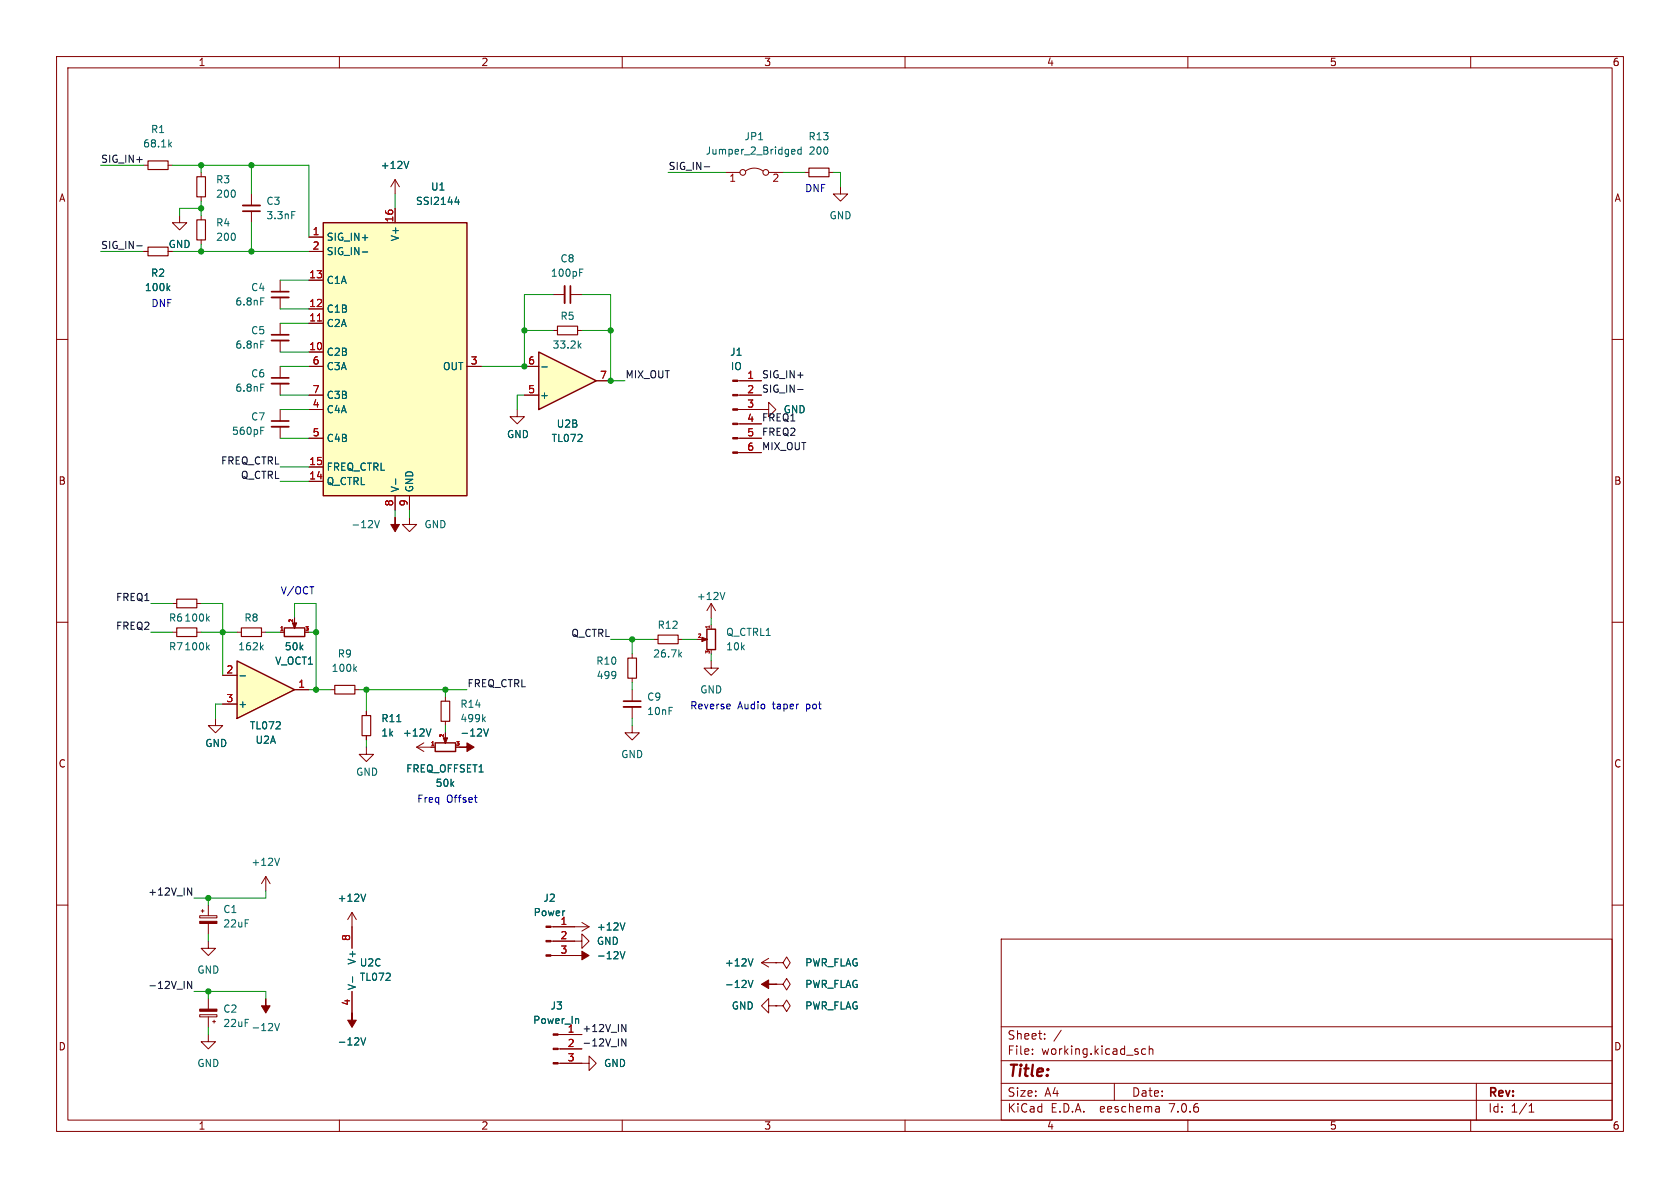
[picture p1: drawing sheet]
<svg xmlns="http://www.w3.org/2000/svg" width="297mm" height="210mm" viewBox="0 0 297 210" stroke-linecap="round" stroke-linejoin="round" font-family="sans-serif">
<g fill="none" stroke="#840000" stroke-width=".18">
<path d="M10 10h277v190h-277zM12 12h273v186h-273zM60 10v2M110 10v2M160 10v2M210 10v2M260 10v2M44.4 34.3v2M44.4 37.3v2.1M69.8 31.8l-.7 1.2M69.8 31.8v2.5M69.8 31.8l.8 1.2"/>
<path d="M10 60h2M285 60h2M72.4 91.4v1.3h1.3l-1.3 1.3-1.3-1.3h1.3M10 110h2M285 110h2M64.8 125.7v.8M64.8 130v.8M10 160h2M285 160h2M35.3 179.4h3.1v.4h-3.1zM36.8 176.5v1.9M36.8 179.8v1.8"/>
<path d="M101.6 163.8h2.5M102.9 163.1l1.2 .7M104.1 163.8l-1.2 .8M177 166h108v32h-108zM36.8 182.9v1.3h1.3l-1.3 1.2-1.2-1.2h1.2M37.6 180.6h.5M37.8 180.3v.5M60 198v2M110 198v2M160 198v2M177 194.5h108M177 191.5h108"/>
<path d="M177 187.5h108M177 181.5h108M182.5 186.3v.1M182.5 185.5v.1M184.7 183.6v.1M184.7 182.8v.1M187.6 182.1l-1.3 2M197 191.5v3M202.5 185.5l-.4-.1-.3 .3v.4l.2 .2h.5M203.2 185.5l.2-.1 .3 .1 .1 .9M203.2 184.9v1.5M204.9 195.7l.1 .9"/>
<path d="M205 196.5l-.2 .1M205 196h-.2M210 198v2M260 198v2M261 191.5v6.5M270.3 196.6h.9M270.3 195.5l.4-.4v1.5"/>
</g>
<path d="M51.6 37.4h.6M72.3 28.5l-.5 1.3M70.1 127.6h.8M110.5 163.1l-.4 1.3" fill="none" stroke="#006464" stroke-width=".18"/>
<path d="M64 126.5h1.5v3.5h-1.5z" fill="none" stroke="#840000" stroke-width=".2"/>
<path d="M35.3 178.4h3.1v.4h-3.1z" fill="#840000" stroke="#840000" stroke-width=".18"/>
<path d="M42.9 36.3h3.1" fill="none" stroke="#840000" stroke-width=".33"/>
<path d="M42.9 37.3h3.1" fill="none" stroke="#840000" stroke-width=".3"/>
<path d="M41.9 116.8l10.2 5.1-10.2 5.1z" fill="#ffffc2"/>
<path d="M41.9 116.8l10.2 5.1-10.2 5.1zM50.3 111h3.6v1.5h-3.6zM125 111.2h1.5v3.6h-1.5zM76.9 131.3h3.6v1.5h-3.6z" fill="none" stroke="#840000" stroke-width=".25"/>
<g fill="none" stroke="#840000" stroke-width=".18">
<path d="M25.4 29.2h.8M29.7 29.2h.8M31.7 38.1v1.3h1.3l-1.3 1.2-1.2-1.2h1.2M35.6 30.5v.7M35.6 34.8v.8M35.6 38.1v.8M25.4 44.5h.8M35.6 42.4v.8M97.8 58.4h.8M97.8 52.1h2M100.8 52.1h2.1M102.1 58.4h.8"/>
<path d="M30.5 111.8h.7M30.5 106.7h.7M34.8 111.8h.8M34.8 106.7h.8M39.4 119.4h2.5M41.9 111.8h.8M46.2 111.8h.8M49.5 111.8h.7M52.1 109.2v1M111.8 115.6v.7M111.8 119.9v.8M115.6 113h.7"/>
<path d="M119.9 113h.7M123.2 113h1M125.7 106.7l.8 1.3M125.7 106.7v2.5M125.7 110.5v.6M125.7 106.7l-.7 1.3M38.1 127v1.3h1.3l-1.3 1.2-1.3-1.2h1.3M39.4 124.5h2.5M52.1 121.9h2.5M64.8 132.1v1.3h1.2l-1.2 1.2-1.3-1.2h1.3M73.7 132.1l1.2 .7M73.7 132.1h3.1"/>
<path d="M74.9 131.3l-1.2 .8M78.7 123.2v.8M78.7 127.5v.8M78.7 129.5v1M47 154.9l-.8 1.3M47 154.9v2.6M47 154.9l.8 1.3M35.3 161.9h3.1v.4h-3.1zM35.6 161h.5M35.8 160.8v.5M36.8 166.4v1.2h1.3l-1.3 1.3-1.2-1.3h1.2M36.8 160v1.9"/>
<path d="M36.8 163.2v1.9M62.2 161.3l-.7 1.3M62.2 161.3v6.3M62.2 175.3v3.8M62.2 161.3l.8 1.3M97.4 166.4h5.5v-1.3l1.2 1.3-1.2 1.2v-1.2M97.4 168.9h4.2M97.4 163.8h4.2M134.6 170.2h2.6M134.6 170.2l1.3 .7M135.9 169.4l-1.3 .8M98.7 188h5.4v-1.3l1.3 1.3-1.3 1.2v-1.2"/>
<path d="M98.7 185.4h4.2M98.7 182.9h4.2"/>
</g>
<g fill="none" stroke="#006464" stroke-width=".18">
<path d="M30 25.5l.3 .5M30.3 25.1l-.5 .5M29.7 50.9l.3 .5M30 50.5l-.5 .5M102.5 48.2h.4M102.5 47.6h.6M102.4 61.1l.3 .4M102.7 60.7l-.5 .5M36.6 109.3l.4 .5M36.6 114.4l.4 .5M37 109l-.5 .4M37 114l-.5 .5"/>
<path d="M42.4 119.5h1M46.2 114.4l.3 .5M46.5 114l-.4 .5M120.1 115.7l.4 .4M120.5 115.3l-.5 .5M128.1 104.7l-.4 1.3M76.2 128.8l-.4 1.3M85.4 127.1l.4 .5M85.5 128.8l.4 1.3 .5-1.3M85.8 126.7l-.5 .5M49.4 151.7l-.4 1.3M64.6 158.1l-.4 1.2"/>
<path d="M62.3 172.7v.9M109.6 168.2l.5 1.3 .4-1.3M133.1 169.5l-.4 1.3M48.6 180.9l.4 1.3 .4-1.3M63.8 183.5l.4 1.2 .4-1.2M102.1 180.1l.2 .2v.6"/>
</g>
<g fill="#840000" stroke="#840000" stroke-width=".18">
<path d="M35.3 162.9h3.1v.3h-3.1z"/>
<path d="M51.7 110.1h.8l-.4 1v-.2v.2z"/>
<path d="M124.1 112.6l1 .4h-.3h.3l-1 .4z"/>
<path d="M47 176.5v1.3h.8l-.8 1.3-.8-1.3h.8z"/>
<path d="M62.2 179.1v1.2h.8l-.8 1.3-.7-1.3h.7z"/>
<path d="M101.6 168.9h1.3v-.8l1.2 .8-1.2 .8v-.8z"/>
<path d="M96.5 168.8h.9v.2h-.9z"/>
<path d="M96.5 166.2h.9v.3h-.9z"/>
<path d="M96.5 163.7h.9v.3h-.9z"/>
<path d="M97.8 187.8h.9v.3h-.9z"/>
<path d="M97.8 185.3h.9v.2h-.9z"/>
<path d="M97.8 182.8h.9v.2h-.9z"/>
<path d="M78.4 130.4h.7l-.4 1v-.2v.2z"/>
<path d="M81.3 132.1h1.2v-.8l1.3 .8-1.3 .7v-.7z"/>
</g>
<path d="M26.2 28.4h3.5v1.6h-3.5zM34.8 31.2h1.5v3.6h-1.5zM34.8 38.9h1.5v3.5h-1.5zM26.2 43.7h3.5v1.5h-3.5zM98.6 57.7h3.5v1.5h-3.5zM31.2 105.9h3.6v1.5h-3.6zM31.2 111h3.6v1.5h-3.6zM42.7 111h3.5v1.5h-3.5zM111 116.3h1.5v3.6h-1.5zM116.3 112.3h3.6v1.5h-3.6zM78 124h1.5v3.5h-1.5z" fill="none" stroke="#840000" stroke-width=".2"/>
<path d="M99.8 50.5v3.1" fill="none" stroke="#840000" stroke-width=".33"/>
<path d="M100.8 50.5v3.1" fill="none" stroke="#840000" stroke-width=".3"/>
<path d="M95.2 62.2l10.2 5.1-10.2 5.1z" fill="#ffffc2"/>
<path d="M57.1 39.4h25.4v48.2h-25.4zM95.2 62.2l10.2 5.1-10.2 5.1z" fill="none" stroke="#840000" stroke-width=".25"/>
<g fill="none" stroke="#840000" stroke-width=".18">
<path d="M69.8 36.8v2.6M128.3 30.5h2.5M131.8 30.2a2.54 2.54 0 0 1 3.1 0M135.9 30.5h2.5M142.2 30.5h.8M146.6 30.5h.7M148.6 33v1.3h1.3l-1.3 1.3-1.3-1.3h1.3M25.4 44.5h.8M49.5 49.5v2.1M49.5 52.6v2M49.5 57.2v2M54.6 41.9h2.5"/>
<path d="M54.6 57.2h2.5M54.6 54.6h2.5M54.6 49.5h2.5M54.6 44.5h2.5M49.5 60.2v2M49.5 64.8v2M49.5 67.8v2.1M49.5 72.4v2M49.5 75.4v2.1M54.6 69.9h2.5M54.6 64.8h2.5M54.6 77.5h2.5"/>
<path d="M54.6 72.4h2.5M54.6 62.2h2.5M82.5 64.8h2.6M91.4 72.4v1.3h1.3l-1.3 1.2-1.2-1.2h1.2M92.7 69.9h2.5M92.7 64.8h2.5M105.4 67.3h2.5M130.4 72.4h5.5v-1.3l1.3 1.3-1.3 1.3v-1.3M130.4 69.9h4.2M130.4 67.3h4.2M130.4 77.5h4.2M130.4 74.9h4.2"/>
<path d="M54.6 85.1h2.5M54.6 82.6h2.5M69.8 87.6v2.6M72.4 87.6v2.6M130.4 80h4.2M39.4 119.4h2.5M49.5 111.8h.7M52.1 109.2v1M125.7 116.8v1.3h1.3l-1.3 1.3-1.2-1.3h1.2M39.4 124.5h2.5M52.1 121.9h2.5M58.4 121.9h.8"/>
<path d="M62.7 121.9h.8M64.8 125.7v.8M64.8 130v.8M76.2 132.1h.6M78.7 129.5v1M111.8 128.3v1.2h1.2l-1.2 1.3-1.3-1.3h1.3M111.8 121.9v2.1M111.8 125v2M62.2 163.8v3.8M62.2 175.3v3.8M97.8 163.8h3.8M97.8 166.4h3.8"/>
<path d="M97.8 168.9h3.8M135.9 177.8v-1.3l-1.3 1.3 1.3 1.3v-1.3h1.3M137.2 177.8h1.2l.7-1 .6 1-.6 1-.7-1M137.2 177.8h.1M137.2 174h1.2l.7-1 .6 1-.6 1-.7-1M137.2 174h.1M137.2 170.2h1.2l.7-1 .6 1-.6 1-.7-1M137.2 170.2h.1M99.1 182.9h3.8M99.1 185.4h3.8M99.1 188h3.8"/>
<circle cx="131.3" cy="30.5" r=".51"/>
<circle cx="135.4" cy="30.5" r=".51"/>
</g>
<g fill="none" stroke="#006464" stroke-width=".18">
<path d="M72.3 28.5l-.5 1.3M80.4 35.7h.8M81 35.3v.8M140 27.2h.5M140 26.5l.4-.1 .1 .3-.6 .1M141.6 26.5l-.3-.1-.3 .2 .2 .6h.4M141.6 26v1.2M29.7 50.9l.3 .5M30 50.5l-.5 .5M46.1 52.7h.6M64 44.5h1M46.1 60.3h.6"/>
<path d="M46.1 67.9h.6M46.1 76.1h.4M46.1 75.5h.6M95.8 64.9h.9M66.2 92l.5 1.3 .4-1.3M69.9 84.7v.9M42.4 119.5h1M62.7 118.2l.3 .5M63 117.8l-.4 .5M70.1 127.6h.8M76.2 128.8l-.4 1.3M85.5 128.8l.4 1.3 .5-1.3"/>
<path d="M64.6 158.1l-.4 1.2M62.3 172.7v.9M109.6 168.2l.5 1.3 .4-1.3M110.5 163.1l-.4 1.3M132.3 173.3l.4 1.3 .4-1.3M133.1 169.5l-.4 1.3M63.8 183.5l.4 1.2 .4-1.2M102.1 180.1l.2 .2v.6"/>
</g>
<path d="M143 29.7h3.6v1.5h-3.6zM59.2 121.2h3.5v1.5h-3.5z" fill="none" stroke="#840000" stroke-width=".2"/>
<g fill="#840000" stroke="#840000" stroke-width=".18">
<path d="M134.6 174l1.3-.8v.8h1.3h-1.3v.8z"/>
<path d="M129.5 79.9h.9v.2h-.9z"/>
<path d="M129.5 77.3h.9v.3h-.9z"/>
<path d="M129.5 74.8h.9v.3h-.9z"/>
<path d="M129.5 72.3h.9v.2h-.9z"/>
<path d="M129.5 69.7h.9v.3h-.9z"/>
<path d="M129.5 67.2h.9v.2h-.9z"/>
<path d="M69.8 91.4v1.3h.8l-.8 1.3-.7-1.3h.7z"/>
</g>
<path d="M48 52.6h3.1M48 60.2h3.1M48 67.8h3.1M48 75.4h3.1M110.2 125h3.1" fill="none" stroke="#840000" stroke-width=".33"/>
<path d="M48 51.6h3.1M48 59.2h3.1M48 66.8h3.1M48 74.4h3.1M110.2 124h3.1" fill="none" stroke="#840000" stroke-width=".3"/>
<path d="M57.1 39.4h25.4v48.2h-25.4z" fill="#ffffc2" stroke="#ffffc2" stroke-width=".18"/>
<path d="M56.1 56.7h.7" fill="none" stroke="#a90000" stroke-width=".18"/>
<path d="M124.5 29.5h1M24.2 43.5h.9M141 68.9h1M33.2 157l.7 1.2v-1.2M33.9 173.5v1.2l-.7-1.2v1.2M109.9 181.1l.8 1.3v-1.3M110.7 183.6v1.3l-.8-1.3v1.3" fill="none" stroke="#0f0f0f" stroke-width=".18"/>
<path d="M129 124.5l.1 .3-.6 .1M83.9 141h.4M84.2 141.8h.1" fill="none" stroke="#0000c2" stroke-width=".18"/>
<g fill="none" stroke="#009600" stroke-width=".18">
<path d="M17.8 29.2h7.6M30.5 29.2h24.1v12.7M35.6 29.2v1.3M35.6 35.6v2.5M35.6 36.8h-3.9v1.3M44.4 29.2v5.1M44.4 39.4v5.1M69.8 34.3v2.5M118.1 30.5h10.2M138.4 30.5h3.8M147.3 30.5h1.3v2.5M17.8 44.5h7.6"/>
<path d="M30.5 44.5h24.1M35.6 43.2v1.3M49.5 49.5h5.1M49.5 57.2h5.1M49.5 54.6h5.1M92.7 58.4h5.1M97.8 52.1h-5.1v12.7h-7.6M102.9 58.4h5M102.9 52.1h5v15.2h2.6M49.5 69.9h5.1M49.5 64.8h5.1M49.5 72.4h5.1"/>
<path d="M49.5 62.2h5.1M49.5 77.5h5.1M92.7 69.9h-1.3v2.5M49.5 85.1h5.1M49.5 82.6h5.1M69.8 90.2v1.2M72.4 90.2v1.2M26.7 111.8h3.8M26.7 106.7h3.8M35.6 106.7h3.8v12.7M35.6 111.8h6.3M47 111.8h2.5"/>
<path d="M52.1 109.2v-2.5h3.8v15.2M54.6 111.8h1.3M107.9 113h7.7M111.8 113v2.6M120.6 113h2.6M125.7 109.2v1.3M125.7 115.6v1.2M39.4 124.5h-1.3v2.5M54.6 121.9h3.8M63.5 121.9h19M64.8 121.9v3.8M64.8 130.8v1.3"/>
<path d="M78.7 121.9v1.3M78.7 128.3v1.2M111.8 120.7v1.2M111.8 127v1.3M36.8 158.8v1.2M47 157.5v1.3h-12.7M34.3 175.3h12.7v1.2M36.8 165.1v1.3M36.8 175.3v1.2M36.8 181.6v1.3"/>
</g>
<g fill="#009600" stroke="#009600" stroke-width=".18">
<circle cx="36.8" cy="158.8" r=".46"/>
<circle cx="36.8" cy="175.3" r=".46"/>
<circle cx="92.7" cy="58.4" r=".46"/>
<circle cx="92.7" cy="64.8" r=".46"/>
<circle cx="107.9" cy="58.4" r=".46"/>
<circle cx="107.9" cy="67.3" r=".46"/>
<circle cx="64.8" cy="121.9" r=".46"/>
<circle cx="111.8" cy="113" r=".46"/>
<circle cx="78.7" cy="121.9" r=".46"/>
<circle cx="35.6" cy="44.5" r=".46"/>
<circle cx="44.4" cy="44.5" r=".46"/>
<circle cx="55.9" cy="111.8" r=".46"/>
<circle cx="39.4" cy="111.8" r=".46"/>
<circle cx="55.9" cy="121.9" r=".46"/>
<circle cx="44.4" cy="29.2" r=".46"/>
<circle cx="35.6" cy="29.2" r=".46"/>
<circle cx="35.6" cy="36.8" r=".46"/>
</g>
<text font-size="2.8" fill="#840000" x="178" y="190.9">Title:</text>
<g font-size="2.1" fill="#840000">
<text x="178" y="184">Sheet:</text>
<text x="178" y="186.7">File:</text>
<text x="184.1" y="186.7">working.kicad_sch</text>
<text x="178" y="196.9">KiCad</text>
<text x="178" y="194.1">Size:</text>
<text x="184.7" y="194.1">A4</text>
<text x="185.7" y="196.9">E.D.A.</text>
<text x="194.6" y="196.9">eeschema</text>
<text x="200" y="194.1">Date:</text>
<text x="207" y="196.9">7.0.6</text>
<text x="263" y="194.3">Rev:</text>
<text x="263" y="196.9">Id:</text>
<text x="267.1" y="196.9">1/1</text>
</g>
<g font-size="1.8" fill="#840000">
<text x="35" y="11.9">1</text>
<text x="85" y="11.9">2</text>
<text x="135" y="11.9">3</text>
<text x="185" y="11.9">4</text>
<text x="235" y="11.9">5</text>
<text x="285" y="11.9">6</text>
<text x="10.3" y="35.9">A</text>
<text x="285.3" y="35.9">A</text>
<text x="10.3" y="85.9">B</text>
<text x="285.3" y="85.9">B</text>
<text x="10.3" y="135.9">C</text>
<text x="285.3" y="135.9">C</text>
<text x="10.3" y="185.9">D</text>
<text x="285.3" y="185.9">D</text>
<text x="35" y="199.9">1</text>
<text x="85" y="199.9">2</text>
<text x="135" y="199.9">3</text>
<text x="185" y="199.9">4</text>
<text x="235" y="199.9">5</text>
<text x="285" y="199.9">6</text>
</g>
<g font-size="1.8" fill="#006464">
<text x="26.6" y="23.7">R1</text>
<text x="25.2" y="26.3">68.1k</text>
<text x="124.7" y="27.5">Jumper_2_Bridged</text>
<text x="131.5" y="25">JP1</text>
<text x="142.8" y="25">R13</text>
<text x="142.9" y="27.5">200</text>
<text x="38.1" y="32.6">R3</text>
<text x="38.1" y="35.2">200</text>
<text x="67.2" y="30.1">+12V</text>
<text x="76.1" y="33.9">U1</text>
<text x="38.1" y="40.2">R4</text>
<text x="47" y="36.4">C3</text>
<text x="47" y="39">3.3nF</text>
<text x="73.4" y="36.4">SSI2144</text>
<text x="146.6" y="39">GND</text>
<text x="29.7" y="44">GND</text>
<text x="38.1" y="42.8">200</text>
<text x="57.7" y="42.8">SIG_IN+</text>
<text x="57.7" y="45.3">SIG_IN-</text>
<text x="70.7" y="42.7" transform="rotate(-90 70.7 42.7)">V+</text>
<text x="99" y="46.6">C8</text>
<text x="25.5" y="51.7">100k</text>
<text x="26.6" y="49.1">R2</text>
<text x="44.3" y="51.7">C4</text>
<text x="57.7" y="50.4">C1A</text>
<text x="97.3" y="49.1">100pF</text>
<text x="41.5" y="54.2">6.8nF</text>
<text x="44.3" y="59.3">C5</text>
<text x="57.7" y="58">C2A</text>
<text x="57.7" y="55.5">C1B</text>
<text x="99" y="56.7">R5</text>
<text x="41.5" y="61.8">6.8nF</text>
<text x="57.7" y="63.1">C2B</text>
<text x="57.7" y="65.6">C3A</text>
<text x="78.2" y="65.6">OUT</text>
<text x="97.6" y="61.8">33.2k</text>
<text x="129" y="63.1">J1</text>
<text x="129.1" y="65.6">IO</text>
<text x="41.5" y="69.4">6.8nF</text>
<text x="44.3" y="66.9">C6</text>
<text x="57.7" y="70.7">C3B</text>
<text x="95.4" y="70.7">+</text>
<text x="40.9" y="77.1">560pF</text>
<text x="44.3" y="74.5">C7</text>
<text x="57.7" y="73.3">C4A</text>
<text x="89.5" y="77.6">GND</text>
<text x="98.3" y="75.8">U2B</text>
<text x="138.4" y="73.3">GND</text>
<text x="57.7" y="83.4">FREQ_CTRL</text>
<text x="57.7" y="78.3">C4B</text>
<text x="97.4" y="78.3">TL072</text>
<text x="57.7" y="86">Q_CTRL</text>
<text x="70.7" y="87.1" transform="rotate(-90 70.7 87.1)">V-</text>
<text x="73.3" y="87.1" transform="rotate(-90 73.3 87.1)">GND</text>
<text x="62" y="93.6">-12V</text>
<text x="74.9" y="93.6">GND</text>
<text x="123.1" y="106.3">+12V</text>
<text x="29.8" y="110.1">R6</text>
<text x="32.5" y="110.1">100k</text>
<text x="43.1" y="110.1">R8</text>
<text x="116.2" y="111.4">R12</text>
<text x="128.3" y="112.6">Q_CTRL1</text>
<text x="29.8" y="115.2">R7</text>
<text x="32.5" y="115.2">100k</text>
<text x="42" y="115.2">162k</text>
<text x="48.6" y="117.7">V_OCT1</text>
<text x="50.2" y="115.2">50k</text>
<text x="58.5" y="119">100k</text>
<text x="59.6" y="116.4">R9</text>
<text x="105.3" y="117.7">R10</text>
<text x="115.4" y="116.4">26.7k</text>
<text x="128.3" y="115.2">10k</text>
<text x="42" y="125.3">+</text>
<text x="81.3" y="125.3">R14</text>
<text x="105.4" y="120.2">499</text>
<text x="114.3" y="124.1">C9</text>
<text x="123.7" y="122.8">GND</text>
<text x="44.1" y="129.1">TL072</text>
<text x="45.1" y="131.7">U2A</text>
<text x="67.3" y="127.9">R11</text>
<text x="67.3" y="130.4">1k</text>
<text x="71.1" y="130.4">+12V</text>
<text x="81.3" y="127.9">499k</text>
<text x="81.3" y="130.4">-12V</text>
<text x="114.3" y="126.6">10nF</text>
<text x="36.2" y="132.3">GND</text>
<text x="62.9" y="137.3">GND</text>
<text x="71.7" y="136.8">FREQ_OFFSET1</text>
<text x="109.7" y="134.2">GND</text>
<text x="76.9" y="139.3">50k</text>
<text x="44.3" y="153.3">+12V</text>
<text x="39.4" y="161.6">C1</text>
<text x="59.6" y="159.6">+12V</text>
<text x="96" y="159.6">J2</text>
<text x="39.4" y="164.1">22uF</text>
<text x="94.2" y="162.2">Power</text>
<text x="105.4" y="167.2">GND</text>
<text x="105.4" y="164.7">+12V</text>
<text x="34.8" y="172.3">GND</text>
<text x="63.1" y="170.6" transform="rotate(-90 63.1 170.6)">V+</text>
<text x="63.5" y="171">U2C</text>
<text x="63.5" y="173.6">TL072</text>
<text x="105.4" y="169.8">-12V</text>
<text x="128.1" y="171">+12V</text>
<text x="142.2" y="171">PWR_FLAG</text>
<text x="39.4" y="179.2">C2</text>
<text x="63.1" y="175.1" transform="rotate(-90 63.1 175.1)">V-</text>
<text x="97.2" y="178.7">J3</text>
<text x="128.1" y="174.9">-12V</text>
<text x="129.3" y="178.7">GND</text>
<text x="142.2" y="178.7">PWR_FLAG</text>
<text x="142.2" y="174.9">PWR_FLAG</text>
<text x="39.4" y="181.7">22uF</text>
<text x="44.3" y="182.5">-12V</text>
<text x="59.6" y="185">-12V</text>
<text x="94.2" y="181.2">Power_In</text>
<text x="34.8" y="188.8">GND</text>
<text x="106.7" y="188.8">GND</text>
</g>
<g font-size="1.8" fill="#0f0f0f">
<text x="17.8" y="28.9">SIG_IN+</text>
<text x="118.1" y="30.1">SIG_IN-</text>
<text x="17.8" y="44.1">SIG_IN-</text>
<text x="110.5" y="67">MIX_OUT</text>
<text x="134.6" y="69.5">SIG_IN-</text>
<text x="134.6" y="67">SIG_IN+</text>
<text x="134.6" y="74.6">FREQ1</text>
<text x="134.6" y="77.1">FREQ2</text>
<text x="39" y="82.2">FREQ_CTRL</text>
<text x="134.6" y="79.7">MIX_OUT</text>
<text x="42.5" y="84.7">Q_CTRL</text>
<text x="20.4" y="106.3">FREQ1</text>
<text x="20.4" y="111.4">FREQ2</text>
<text x="100.9" y="112.7">Q_CTRL</text>
<text x="82.5" y="121.6">FREQ_CTRL</text>
<text x="26.1" y="158.4">+12V_IN</text>
<text x="26.1" y="174.9">-12V_IN</text>
<text x="102.9" y="185.1">-12V_IN</text>
<text x="102.9" y="182.5">+12V_IN</text>
</g>
<g font-size="1.8" fill="#a90000">
<text x="128.8" y="32.5">1</text>
<text x="136.5" y="32.5">2</text>
<text x="55.2" y="41.7">1</text>
<text x="69.6" y="39.4" transform="rotate(-90 69.6 39.4)">16</text>
<text x="55.2" y="44.2">2</text>
<text x="54.6" y="49.3">13</text>
<text x="54.6" y="56.9">11</text>
<text x="54.6" y="54.4">12</text>
<text x="54.6" y="62">10</text>
<text x="55.2" y="64.5">6</text>
<text x="83.1" y="64.5">3</text>
<text x="93.3" y="64.5">6</text>
<text x="55.2" y="69.6">7</text>
<text x="93.3" y="69.6">5</text>
<text x="106" y="67.1">7</text>
<text x="132" y="67.1">1</text>
<text x="132" y="69.6">2</text>
<text x="55.2" y="72.1">4</text>
<text x="55.2" y="77.2">5</text>
<text x="132" y="72.1">3</text>
<text x="132" y="74.7">4</text>
<text x="132" y="77.2">5</text>
<text x="54.6" y="82.3">15</text>
<text x="132" y="79.8">6</text>
<text x="54.6" y="84.8">14</text>
<text x="69.6" y="89.6" transform="rotate(-90 69.6 89.6)">8</text>
<text x="72.1" y="89.6" transform="rotate(-90 72.1 89.6)">9</text>
<text x="39.9" y="119.1">2</text>
<text x="39.9" y="124.2">3</text>
<text x="52.6" y="121.7">1</text>
<text x="62" y="166.4" transform="rotate(-90 62 166.4)">8</text>
<text x="99" y="163.6">1</text>
<text x="99" y="166.1">2</text>
<text x="99" y="168.7">3</text>
<text x="62" y="177.9" transform="rotate(-90 62 177.9)">4</text>
<text x="100.3" y="182.6">1</text>
<text x="100.3" y="185.2">2</text>
<text x="100.3" y="187.7">3</text>
</g>
<g font-size="1.8" fill="#0000c2">
<text x="142.2" y="34">DNF</text>
<text x="26.7" y="54.4">DNF</text>
<text x="49.5" y="105.2">V/OCT</text>
<text x="121.9" y="125.5">Reverse</text>
<text x="130.4" y="125.5">Audio</text>
<text x="136.7" y="125.5">taper</text>
<text x="142.8" y="125.5">pot</text>
<text x="73.7" y="142">Freq</text>
<text x="78.9" y="142">Offset</text>
</g>
<g font-size=".9" fill="#a90000">
<text x="49.4" y="111.5">1</text>
<text x="51.8" y="110.1" transform="rotate(-90 51.8 110.1)">2</text>
<text x="53.9" y="111.5">3</text>
<text x="123.3" y="112.8">2</text>
<text x="125.5" y="111.2" transform="rotate(-90 125.5 111.2)">1</text>
<text x="125.5" y="115.7" transform="rotate(-90 125.5 115.7)">3</text>
<text x="76.1" y="131.8">1</text>
<text x="78.5" y="130.5" transform="rotate(-90 78.5 130.5)">2</text>
<text x="80.5" y="131.8">3</text>
</g>
</svg>
